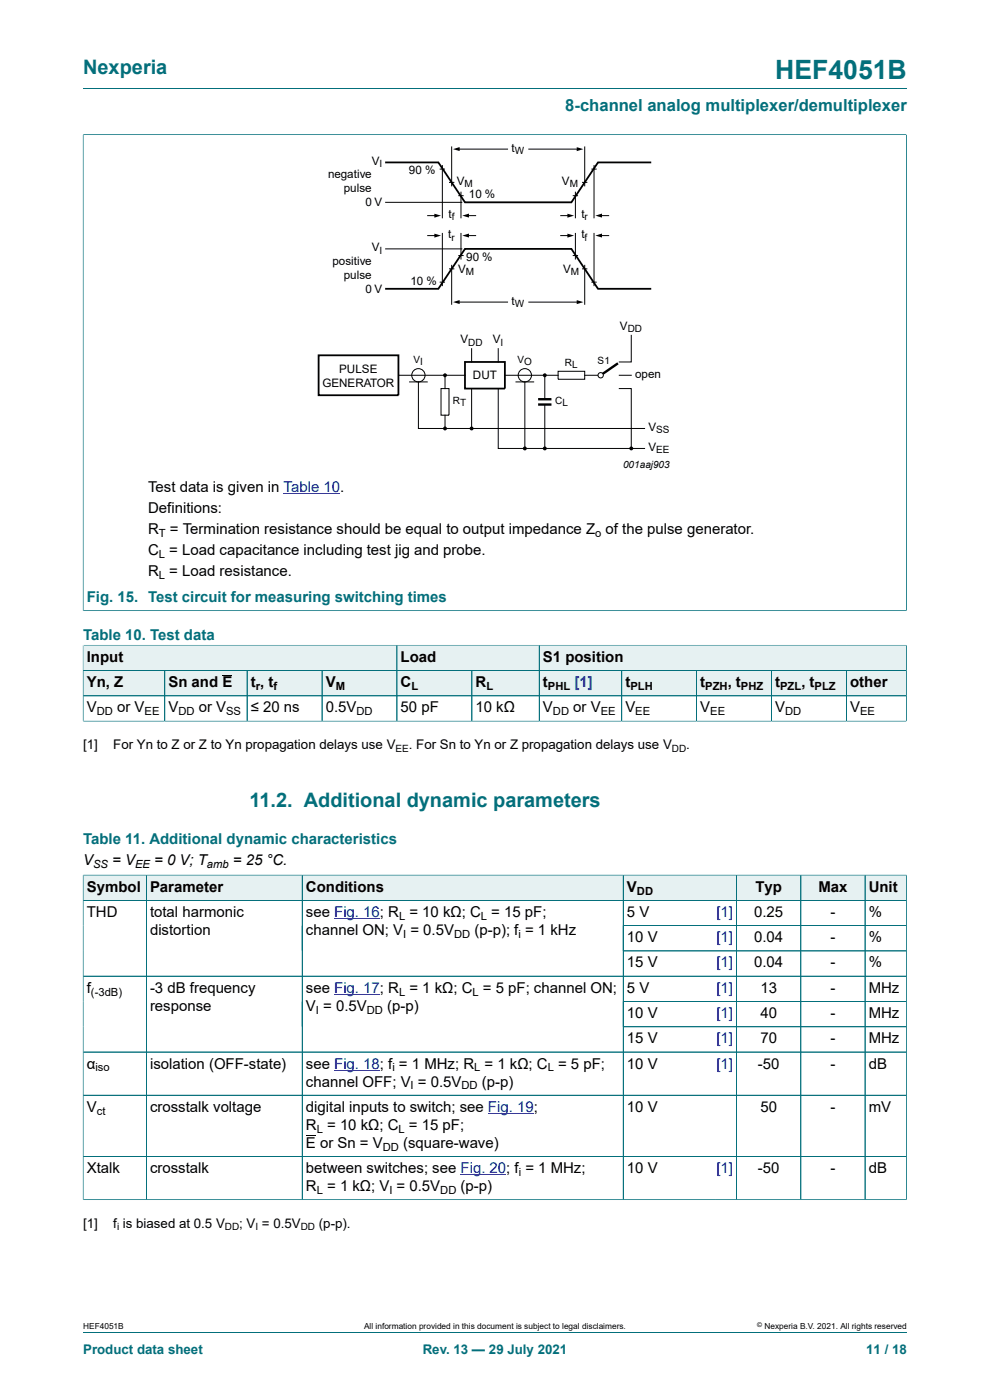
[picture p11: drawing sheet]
<svg xmlns="http://www.w3.org/2000/svg" width="210mm" height="297mm" viewBox="0 0 210 297" stroke-linecap="round" stroke-linejoin="round" font-family="sans-serif">
<path d="M17.6 18.8h174.8M17.6 28.6h174.7M17.6 28.5v101.1M192.3 28.5v101.1M17.6 129.6h174.7" fill="none" stroke="#036f7b" stroke-width=".21"/>
<g fill="none" stroke="#000" stroke-width=".21">
<path d="M97.2 31.6h10.5M112.2 31.6h10.4M90.7 50h1.7M90.7 45.7h1.7M99.2 50h1.7M99.2 45.7h1.7M118.9 50h1.7M118.9 45.7h1.7M127.4 50h1.7M127.4 45.7h1.7M84.5 79.6h14.1M94.4 79.6v2.8"/>
<path d="M97.2 64.1h10.5M107.1 79.6h11.3M112.2 64.1h10.4M115.6 79.6v5.1M118.4 78.8h5.6v1.7h-5.6zM124 79.6h2.9M86.8 81h3.9M88.8 81v9.9h47.9M93.6 82.4h1.6v5.7h-1.6zM94.4 88.1v2.8M109.4 81h3.9M111.3 81v14.1"/>
<path d="M115.6 85.8v9.3"/>
<circle cx="88.8" cy="79.6" r="1.41"/>
<circle cx="111.3" cy="79.6" r="1.41"/>
</g>
<path d="M131.1 77.1l-3.7 2.5M114.2 84.7h2.8M114.2 85.8h2.8" fill="none" stroke="#000" stroke-width=".51"/>
<g fill="#000">
<path d="M96.1 31.6l1.4-.4v.8zM122.3 31.2l1.4 .4-1.4 .5zM92.1 49.6l1.5 .4-1.5 .4zM92.1 45.3l1.5 .4-1.5 .5zM98.1 50l1.4-.5v.9zM98.1 45.7l1.4-.4v.9zM120.4 49.6l1.4 .4-1.4 .4zM120.4 45.3l1.4 .4-1.4 .5zM126.3 50l1.4-.5v.9zM126.3 45.7l1.4-.4v.9zM96.1 64.1l1.4-.4v.8zM122.3 63.7l1.4 .4-1.4 .4z"/>
<circle cx="94.4" cy="79.6" r=".28"/>
<circle cx="115.6" cy="79.6" r=".28"/>
<circle cx="94.4" cy="90.9" r=".28"/>
<circle cx="100" cy="90.9" r=".28"/>
<circle cx="111.3" cy="95.1" r=".28"/>
<circle cx="115.6" cy="95.1" r=".28"/>
<circle cx="133.9" cy="95.1" r=".28"/>
</g>
<g fill="none" stroke="#000" stroke-width=".25">
<circle cx="94.4" cy="79.6" r=".28"/>
<circle cx="115.6" cy="79.6" r=".28"/>
<circle cx="94.4" cy="90.9" r=".28"/>
<circle cx="100" cy="90.9" r=".28"/>
<circle cx="111.3" cy="95.1" r=".28"/>
<circle cx="115.6" cy="95.1" r=".28"/>
<circle cx="133.9" cy="95.1" r=".28"/>
</g>
<path d="M67.6 75.4h16.9v8.4h-16.9zM98.6 76.8h8.5v5.6h-8.5z" fill="none" stroke="#000" stroke-width=".38"/>
<circle cx="127.4" cy="79.6" r=".56" fill="#fff"/>
<g fill="none" stroke="#000" stroke-width=".21">
<path d="M93.3 35.9h1.1M93.8 35v11.3M95.2 38.7h1.2M95.8 31.1v8.4M123.5 38.7h1.1M124 31.1v8.4M125.4 35.9h1.2M126 35v11.3M81.7 42.9h16.4M81.7 52.8h16.4M93.3 59.9h1.1M93.8 49.4v11.3"/>
<path d="M95.2 57h1.2M95.8 56.2v8.5M97.2 41.5h1.1M97.2 54.2h1.1M97.8 40.7v5.6M97.8 49.4v5.7M121.5 41.5h1.1M121.5 54.2h1.1M122.1 40.7v5.6M122.1 49.4v5.7M123.5 57h1.1M124 56.2v8.5"/>
<path d="M125.4 59.9h1.2M126 49.4v11.3M100 74v2.8M105.7 74v2.8M131.4 79.6h2.5M133.9 71.1v5.7h-2.5M100 82.4v8.5M105.7 82.4v12.7h31M131.4 82.4h2.5v12.7"/>
<circle cx="127.4" cy="79.6" r=".56"/>
</g>
<path d="M81.7 34.5h11.3l5.6 8.4h22.6l5.7-8.4h11.2M81.7 61.3h11.3l5.6-8.5h22.6l5.7 8.5h11.2" fill="none" stroke="#000" stroke-width=".38"/>
<path d="M60.2 104.7h12" fill="none" stroke="#00f" stroke-width=".21"/>
<path d="M17.6 28.6v100.9M17.7 28.6h174.5M192.3 28.6v100.9M17.6 136.8v5.5h66.6v-5.4h-66.6M17.7 129.6h174.5" fill="none" stroke="#036f7b" stroke-width=".21"/>
<path d="M17.7 137h66.4v5.2h-66.4z" fill="#e6f1f2"/>
<path d="M84.2 136.9h30.2v5.4h-30.2z" fill="none" stroke="#036f7b" stroke-width=".21"/>
<path d="M84.3 137h30v5.2h-30z" fill="#e6f1f2"/>
<path d="M192.3 136.8v5.5h-77.9v-5.4h77.9" fill="none" stroke="#036f7b" stroke-width=".21"/>
<g fill="#e6f1f2">
<path d="M114.5 137h77.7v5.2h-77.7z"/>
<path d="M17.7 142.3h17.2v5.2h-17.2z"/>
</g>
<path d="M17.6 142.3h17.3v5.3h-17.3z" fill="none" stroke="#036f7b" stroke-width=".21"/>
<path d="M35 142.3h17.4v5.2h-17.4z" fill="#e6f1f2"/>
<path d="M34.9 142.3h17.5v5.3h-17.5z" fill="none" stroke="#036f7b" stroke-width=".21"/>
<path d="M47.2 143.3h2.1" fill="none" stroke="#000" stroke-width=".21"/>
<path d="M52.5 142.3h15.7v5.2h-15.7z" fill="#e6f1f2"/>
<path d="M52.4 142.3h15.9v5.3h-15.9z" fill="none" stroke="#036f7b" stroke-width=".21"/>
<path d="M68.4 142.3h15.7v5.2h-15.7z" fill="#e6f1f2"/>
<path d="M68.3 142.3h15.9v5.3h-15.9z" fill="none" stroke="#036f7b" stroke-width=".21"/>
<path d="M84.3 142.3h15.7v5.2h-15.7z" fill="#e6f1f2"/>
<path d="M84.2 142.3h15.9v5.3h-15.9z" fill="none" stroke="#036f7b" stroke-width=".21"/>
<path d="M100.2 142.3h14.1v5.2h-14.1z" fill="#e6f1f2"/>
<path d="M100.1 142.3h14.3v5.3h-14.3z" fill="none" stroke="#036f7b" stroke-width=".21"/>
<path d="M114.5 142.3h17.3v5.2h-17.3z" fill="#e6f1f2"/>
<path d="M114.4 142.3h17.5v5.3h-17.5z" fill="none" stroke="#036f7b" stroke-width=".21"/>
<path d="M131.9 142.3h15.8v5.2h-15.8z" fill="#e6f1f2"/>
<path d="M131.9 142.3h15.9v5.3h-15.9z" fill="none" stroke="#036f7b" stroke-width=".21"/>
<path d="M147.8 142.3h15.8v5.2h-15.8z" fill="#e6f1f2"/>
<path d="M147.8 142.3h15.9v5.3h-15.9z" fill="none" stroke="#036f7b" stroke-width=".21"/>
<path d="M163.7 142.3h15.8v5.2h-15.8z" fill="#e6f1f2"/>
<path d="M163.7 142.3h15.8v5.3h-15.8z" fill="none" stroke="#036f7b" stroke-width=".21"/>
<path d="M179.6 142.3h12.6v5.2h-12.6z" fill="#e6f1f2"/>
<g fill="none" stroke="#036f7b" stroke-width=".21">
<path d="M17.6 137v16.1M17.7 136.9h174.5M84.2 137v16M114.4 137v16M192.3 137v16.1M17.6 153h174.7M17.7 142.3h174.6M34.9 142.3v10.7M52.4 142.3v10.7M68.3 142.3v10.7M100.1 142.3v10.7M131.9 142.3v10.7"/>
<path d="M147.8 142.3v10.7M163.7 142.3v10.7M179.5 142.3v10.7M192.3 147.6h-174.7"/>
</g>
<path d="M17.7 185.7h13.3v5.2h-13.3z" fill="#e6f1f2"/>
<path d="M17.6 185.6v5.4h13.4v-5.4h-13.4" fill="none" stroke="#036f7b" stroke-width=".21"/>
<path d="M31.1 185.7h32.9v5.2h-32.9z" fill="#e6f1f2"/>
<path d="M31 185.6h33.1v5.4h-33.1z" fill="none" stroke="#036f7b" stroke-width=".21"/>
<path d="M64.2 185.7h67.9v5.2h-67.9z" fill="#e6f1f2"/>
<path d="M64.1 185.6h68.1v5.4h-68.1z" fill="none" stroke="#036f7b" stroke-width=".21"/>
<path d="M132.3 185.7h19.4v5.2h-19.4z" fill="#e6f1f2"/>
<path d="M151.7 185.6h-19.5v5.4h19.5" fill="none" stroke="#036f7b" stroke-width=".21"/>
<path d="M151.7 185.7h4.5v5.2h-4.5z" fill="#e6f1f2"/>
<path d="M151.7 185.6h4.6v5.4h-4.6" fill="none" stroke="#036f7b" stroke-width=".21"/>
<path d="M156.3 185.7h13.5v5.2h-13.5z" fill="#e6f1f2"/>
<path d="M156.3 185.6h13.6v5.4h-13.6z" fill="none" stroke="#036f7b" stroke-width=".21"/>
<path d="M169.9 185.7h13.5v5.2h-13.5z" fill="#e6f1f2"/>
<path d="M169.9 185.6h13.6v5.4h-13.6z" fill="none" stroke="#036f7b" stroke-width=".21"/>
<path d="M183.6 185.7h8.6v5.2h-8.6z" fill="#e6f1f2"/>
<g fill="none" stroke="#036f7b" stroke-width=".21">
<path d="M17.6 185.7v68.9M17.7 185.6h174.7M31 185.7v68.8M64.1 185.7v68.8M132.2 196.4h60.1M132.2 185.7v68.8M156.3 185.7v68.8M169.9 185.7v68.8M183.5 185.6v68.9M192.3 185.6v69M192.3 191h-174.7M17.6 207.1h174.7"/>
<path d="M132.2 217.8h60.1M192.3 201.7h-60.1M192.3 212.5h-60.1M17.6 232.4h174.7M192.3 223.2h-174.7M17.6 254.5h174.8M17.6 245.3h174.7M17.6 282.6h174.8"/>
</g>
<path d="M70.9 194.8h9.7M70.9 210.9h9.7M70.9 227h9.7M103.5 236.2h9.7M97.7 249.2h9.7" fill="none" stroke="#00f" stroke-width=".21"/>
<path d="M64.9 241h2.1" fill="none" stroke="#000" stroke-width=".21"/>
<text font-size="5.6" fill="#036f7b" x="164.5" y="16.8">HEF4051B</text>
<g font-size="4.2" fill="#036f7b">
<text x="17.6" y="15.6">Nexperia</text>
<text x="52.9" y="171.3">11.2. Additional dynamic parameters</text>
</g>
<text font-size="3.5" fill="#036f7b" x="119.9" y="23.7">8-channel analog multiplexer/demultiplexer</text>
<g font-size="3.2">
<text x="31.4" y="104.3">Test data is given in Table 10.</text>
<text x="31.4" y="108.8">Definitions:</text>
<text x="31.4" y="113.2">R</text>
<text x="36" y="113.2">= Termination resistance should be equal to output impedance Z of the pulse generator.</text>
<text x="31.4" y="117.7">C = Load capacitance including test jig and probe.</text>
<text x="31.4" y="122.1">R = Load resistance.</text>
<text x="18.4" y="140.4">Input</text>
<text x="85" y="140.4">Load</text>
<text x="115.2" y="140.4">S1 position</text>
<text x="18.4" y="145.8">Yn, Z</text>
<text x="35.7" y="145.8">Sn and E</text>
<text x="53.2" y="145.8">t , t</text>
<text x="69.1" y="145.8">V</text>
<text x="85" y="145.8">C</text>
<text x="100.9" y="145.8">R</text>
<text x="115.2" y="145.8">t</text>
<text x="132.7" y="145.8">t</text>
<text x="148.5" y="145.8">t</text>
<text x="154.4" y="145.8">, t</text>
<text x="164.4" y="145.8">t</text>
<text x="170" y="145.8">, t</text>
<text x="180.3" y="145.8">other</text>
<text x="18.4" y="151.1">V</text>
<text x="24.8" y="151.1">or V</text>
<text x="35.7" y="151.1">V</text>
<text x="42.2" y="151.1">or V</text>
<text x="53.2" y="151.1">≤ 20 ns</text>
<text x="69.1" y="151.1">0.5V</text>
<text x="85" y="151.1">50 pF</text>
<text x="100.9" y="151.1">10 kΩ</text>
<text x="115.2" y="151.1">V</text>
<text x="121.6" y="151.1">or V</text>
<text x="132.7" y="151.1">V</text>
<text x="148.5" y="151.1">V</text>
<text x="164.4" y="151.1">V</text>
<text x="180.3" y="151.1">V</text>
<text x="17.6" y="183.5">V</text>
<text x="23.8" y="183.5">= V</text>
<text x="32.7" y="183.5">= 0 V; T</text>
<text x="49.4" y="183.5">= 25 °C.</text>
<text x="18.4" y="189.2">Symbol</text>
<text x="31.8" y="189.2">Parameter</text>
<text x="64.9" y="189.2">Conditions</text>
<text x="133" y="189.2">V</text>
<text x="160.2" y="189.2">Typ</text>
<text x="173.6" y="189.2">Max</text>
<text x="184.3" y="189.2">Unit</text>
<text x="18.4" y="194.5">THD</text>
<text x="31.8" y="194.5">total harmonic</text>
<text x="64.9" y="194.5">see Fig. 16; R = 10 kΩ; C = 15 pF;</text>
<text x="133" y="194.5">5 V</text>
<text x="160" y="194.5">0.25</text>
<text x="176.2" y="194.5">-</text>
<text x="184.3" y="194.5">%</text>
<text x="31.8" y="198.3">distortion</text>
<text x="64.9" y="198.3">channel ON; V = 0.5V</text>
<text x="100.6" y="198.3">(p-p); f = 1 kHz</text>
<text x="133" y="199.9">10 V</text>
<text x="160" y="199.9">0.04</text>
<text x="176.2" y="199.9">-</text>
<text x="184.3" y="199.9">%</text>
<text x="133" y="205.2">15 V</text>
<text x="160" y="205.2">0.04</text>
<text x="176.2" y="205.2">-</text>
<text x="184.3" y="205.2">%</text>
<text x="18.4" y="210.6">f</text>
<text x="31.8" y="210.6">-3 dB frequency</text>
<text x="31.8" y="214.4">response</text>
<text x="64.9" y="210.6">see Fig. 17; R = 1 kΩ; C = 5 pF; channel ON;</text>
<text x="64.9" y="214.4">V = 0.5V</text>
<text x="82.1" y="214.4">(p-p)</text>
<text x="133" y="210.6">5 V</text>
<text x="133" y="216">10 V</text>
<text x="161.3" y="210.6">13</text>
<text x="161.3" y="216">40</text>
<text x="176.2" y="210.6">-</text>
<text x="176.2" y="216">-</text>
<text x="184.3" y="210.6">MHz</text>
<text x="184.3" y="216">MHz</text>
<text x="133" y="221.3">15 V</text>
<text x="161.3" y="221.3">70</text>
<text x="176.2" y="221.3">-</text>
<text x="184.3" y="221.3">MHz</text>
<text x="18.4" y="226.7">α</text>
<text x="31.8" y="226.7">isolation (OFF-state)</text>
<text x="64.9" y="226.7">see Fig. 18; f = 1 MHz; R = 1 kΩ; C = 5 pF;</text>
<text x="133" y="226.7">10 V</text>
<text x="160.8" y="226.7">-50</text>
<text x="176.2" y="226.7">-</text>
<text x="184.3" y="226.7">dB</text>
<text x="64.9" y="230.5">channel OFF; V = 0.5V</text>
<text x="102.2" y="230.5">(p-p)</text>
<text x="18.4" y="235.9">V</text>
<text x="31.8" y="235.9">crosstalk voltage</text>
<text x="64.9" y="235.9">digital inputs to switch; see Fig. 19;</text>
<text x="64.9" y="239.7">R = 10 kΩ; C = 15 pF;</text>
<text x="133" y="235.9">10 V</text>
<text x="161.3" y="235.9">50</text>
<text x="176.2" y="235.9">-</text>
<text x="184.3" y="235.9">mV</text>
<text x="64.9" y="243.5">E or Sn = V</text>
<text x="85.5" y="243.5">(square-wave)</text>
<text x="18.4" y="248.8">Xtalk</text>
<text x="31.8" y="248.8">crosstalk</text>
<text x="64.9" y="248.8">between switches; see Fig. 20; f = 1 MHz;</text>
<text x="133" y="248.8">10 V</text>
<text x="160.8" y="248.8">-50</text>
<text x="176.2" y="248.8">-</text>
<text x="184.3" y="248.8">dB</text>
<text x="64.9" y="252.7">R = 1 kΩ; V = 0.5V</text>
<text x="97.7" y="252.7">(p-p)</text>
</g>
<g font-size="3.2" fill="#036f7b">
<text x="18.4" y="127.7">Fig. 15. Test circuit for measuring switching times</text>
<text x="17.6" y="135.8">Table 10. Test data</text>
<text x="17.6" y="179">Table 11. Additional dynamic characteristics</text>
</g>
<g font-size="3.2" fill="#00f">
<text x="121.9" y="145.8">[1]</text>
<text x="152" y="194.5">[1]</text>
<text x="152" y="199.9">[1]</text>
<text x="152" y="205.2">[1]</text>
<text x="152" y="210.6">[1]</text>
<text x="152" y="216">[1]</text>
<text x="152" y="221.3">[1]</text>
<text x="152" y="226.7">[1]</text>
<text x="152" y="248.8">[1]</text>
</g>
<g font-size="2.8">
<text x="17.6" y="158.9">[1]</text>
<text x="24" y="158.9">For Yn to Z or Z to Yn propagation delays use V</text>
<text x="86.7" y="158.9">. For Sn to Yn or Z propagation delays use V</text>
<text x="145.6" y="158.9">.</text>
<text x="17.6" y="260.5">[1]</text>
<text x="24" y="260.5">f is biased at 0.5 V</text>
<text x="50.8" y="260.5">; V = 0.5V</text>
<text x="67.6" y="260.5">(p-p).</text>
</g>
<g font-size="2.8" fill="#036f7b">
<text x="17.6" y="287.2">Product data sheet</text>
<text x="89.7" y="287.2">Rev. 13 — 29 July 2021</text>
<text x="183.7" y="287.2">11 / 18</text>
</g>
<g font-size="2.5">
<text x="78.9" y="35">V</text>
<text x="108.5" y="32.2">t</text>
<text x="69.6" y="37.8">negative</text>
<text x="73" y="40.8">pulse</text>
<text x="86.7" y="37">90 %</text>
<text x="96.9" y="39.2">V</text>
<text x="119.2" y="39.2">V</text>
<text x="77.5" y="43.7">0 V</text>
<text x="95.1" y="46.3">t</text>
<text x="99.4" y="42.1">10 %</text>
<text x="123.3" y="46.3">t</text>
<text x="78.9" y="53.3">V</text>
<text x="95.1" y="50.5">t</text>
<text x="123.4" y="50.5">t</text>
<text x="70.6" y="56.2">positive</text>
<text x="73" y="59.2">pulse</text>
<text x="97.2" y="57.8">V</text>
<text x="98.9" y="55.3">90 %</text>
<text x="119.4" y="57.8">V</text>
<text x="77.5" y="62.1">0 V</text>
<text x="87.1" y="60.4">10 %</text>
<text x="108.5" y="64.6">t</text>
<text x="131.5" y="70">V</text>
<text x="97.7" y="72.8">V</text>
<text x="104.5" y="72.8">V</text>
<text x="68.4" y="82">GENERATOR</text>
<text x="71.9" y="79">PULSE</text>
<text x="100.3" y="80.4">DUT</text>
<text x="134.7" y="80.2">open</text>
<text x="137.5" y="91.4">V</text>
<text x="137.5" y="95.7">V</text>
</g>
<g font-size="2.4">
<text x="33.7" y="113.8">T</text>
<text x="126.3" y="113.8">o</text>
<text x="33.7" y="118.3">L</text>
<text x="33.7" y="122.7">L</text>
<text x="54.3" y="146.4">r</text>
<text x="58" y="146.4">f</text>
<text x="71.2" y="146.4">M</text>
<text x="87.3" y="146.4">L</text>
<text x="103.2" y="146.4">L</text>
<text x="116.2" y="146.4">PHL</text>
<text x="133.7" y="146.4">PLH</text>
<text x="149.6" y="146.4">PZH</text>
<text x="157.2" y="146.4">PHZ</text>
<text x="165.5" y="146.4">PZL</text>
<text x="172.8" y="146.4">PLZ</text>
<text x="20.5" y="151.7">DD</text>
<text x="30.7" y="151.7">EE</text>
<text x="37.8" y="151.7">DD</text>
<text x="48" y="151.7">SS</text>
<text x="75.6" y="151.7">DD</text>
<text x="117.3" y="151.7">DD</text>
<text x="127.4" y="151.7">EE</text>
<text x="134.8" y="151.7">EE</text>
<text x="150.7" y="151.7">EE</text>
<text x="166.5" y="151.7">DD</text>
<text x="182.4" y="151.7">EE</text>
<text x="19.8" y="184.1">SS</text>
<text x="28.6" y="184.1">EE</text>
<text x="43.9" y="184.1">amb</text>
<text x="135.1" y="189.8">DD</text>
<text x="84.6" y="195.1">L</text>
<text x="102" y="195.1">L</text>
<text x="85.5" y="198.9">I</text>
<text x="96.3" y="198.9">DD</text>
<text x="110" y="198.9">i</text>
<text x="19.3" y="211.2">(-3dB)</text>
<text x="67" y="215">I</text>
<text x="77.8" y="215">DD</text>
<text x="84.6" y="211.2">L</text>
<text x="100.2" y="211.2">L</text>
<text x="20.3" y="227.3">iso</text>
<text x="83.2" y="227.3">i</text>
<text x="100.6" y="227.3">L</text>
<text x="116.2" y="227.3">L</text>
<text x="87.1" y="231.1">I</text>
<text x="97.9" y="231.1">DD</text>
<text x="20.5" y="236.5">ct</text>
<text x="67.2" y="240.3">L</text>
<text x="81.2" y="244.1">DD</text>
<text x="84.5" y="240.3">L</text>
<text x="110" y="249.5">i</text>
<text x="67.2" y="253.3">L</text>
<text x="82.6" y="253.3">I</text>
<text x="93.4" y="253.3">DD</text>
</g>
<g font-size="2.1">
<text x="80.5" y="35.5">I</text>
<text x="109.2" y="32.7">W</text>
<text x="98.6" y="39.7">M</text>
<text x="120.8" y="39.7">M</text>
<text x="95.8" y="46.8">f</text>
<text x="124" y="46.8">r</text>
<text x="80.5" y="53.8">I</text>
<text x="95.8" y="51">r</text>
<text x="124" y="51">f</text>
<text x="98.8" y="58.3">M</text>
<text x="121.1" y="58.3">M</text>
<text x="109.2" y="65.1">W</text>
<text x="133.2" y="70.5">DD</text>
<text x="87.7" y="77.1">VI</text>
<text x="99.3" y="73.3">DD</text>
<text x="106.2" y="73.3">I</text>
<text x="109.8" y="77.1">VO</text>
<text x="119.8" y="77.6">RL</text>
<text x="126.7" y="77.3">S1</text>
<text x="96.1" y="85.8">RT</text>
<text x="117.8" y="85.8">CL</text>
<text x="139.2" y="91.9">SS</text>
<text x="132.2" y="99.3">001aaj903</text>
<text x="139.2" y="96.2">EE</text>
<text x="83.9" y="159.5">EE</text>
<text x="142.5" y="159.5">DD</text>
<text x="24.8" y="261">i</text>
<text x="47.7" y="261">DD</text>
<text x="54.2" y="261">I</text>
<text x="63.8" y="261">DD</text>
</g>
<g font-size="1.8">
<text x="17.6" y="282">HEF4051B</text>
<text x="77.2" y="282">All information provided in this document is subject to legal disclaimers.</text>
<text x="162.2" y="282">Nexperia B.V. 2021. All rights reserved</text>
</g>
<text font-size="1.4" x="160.6" y="281.6">©</text>
</svg>
